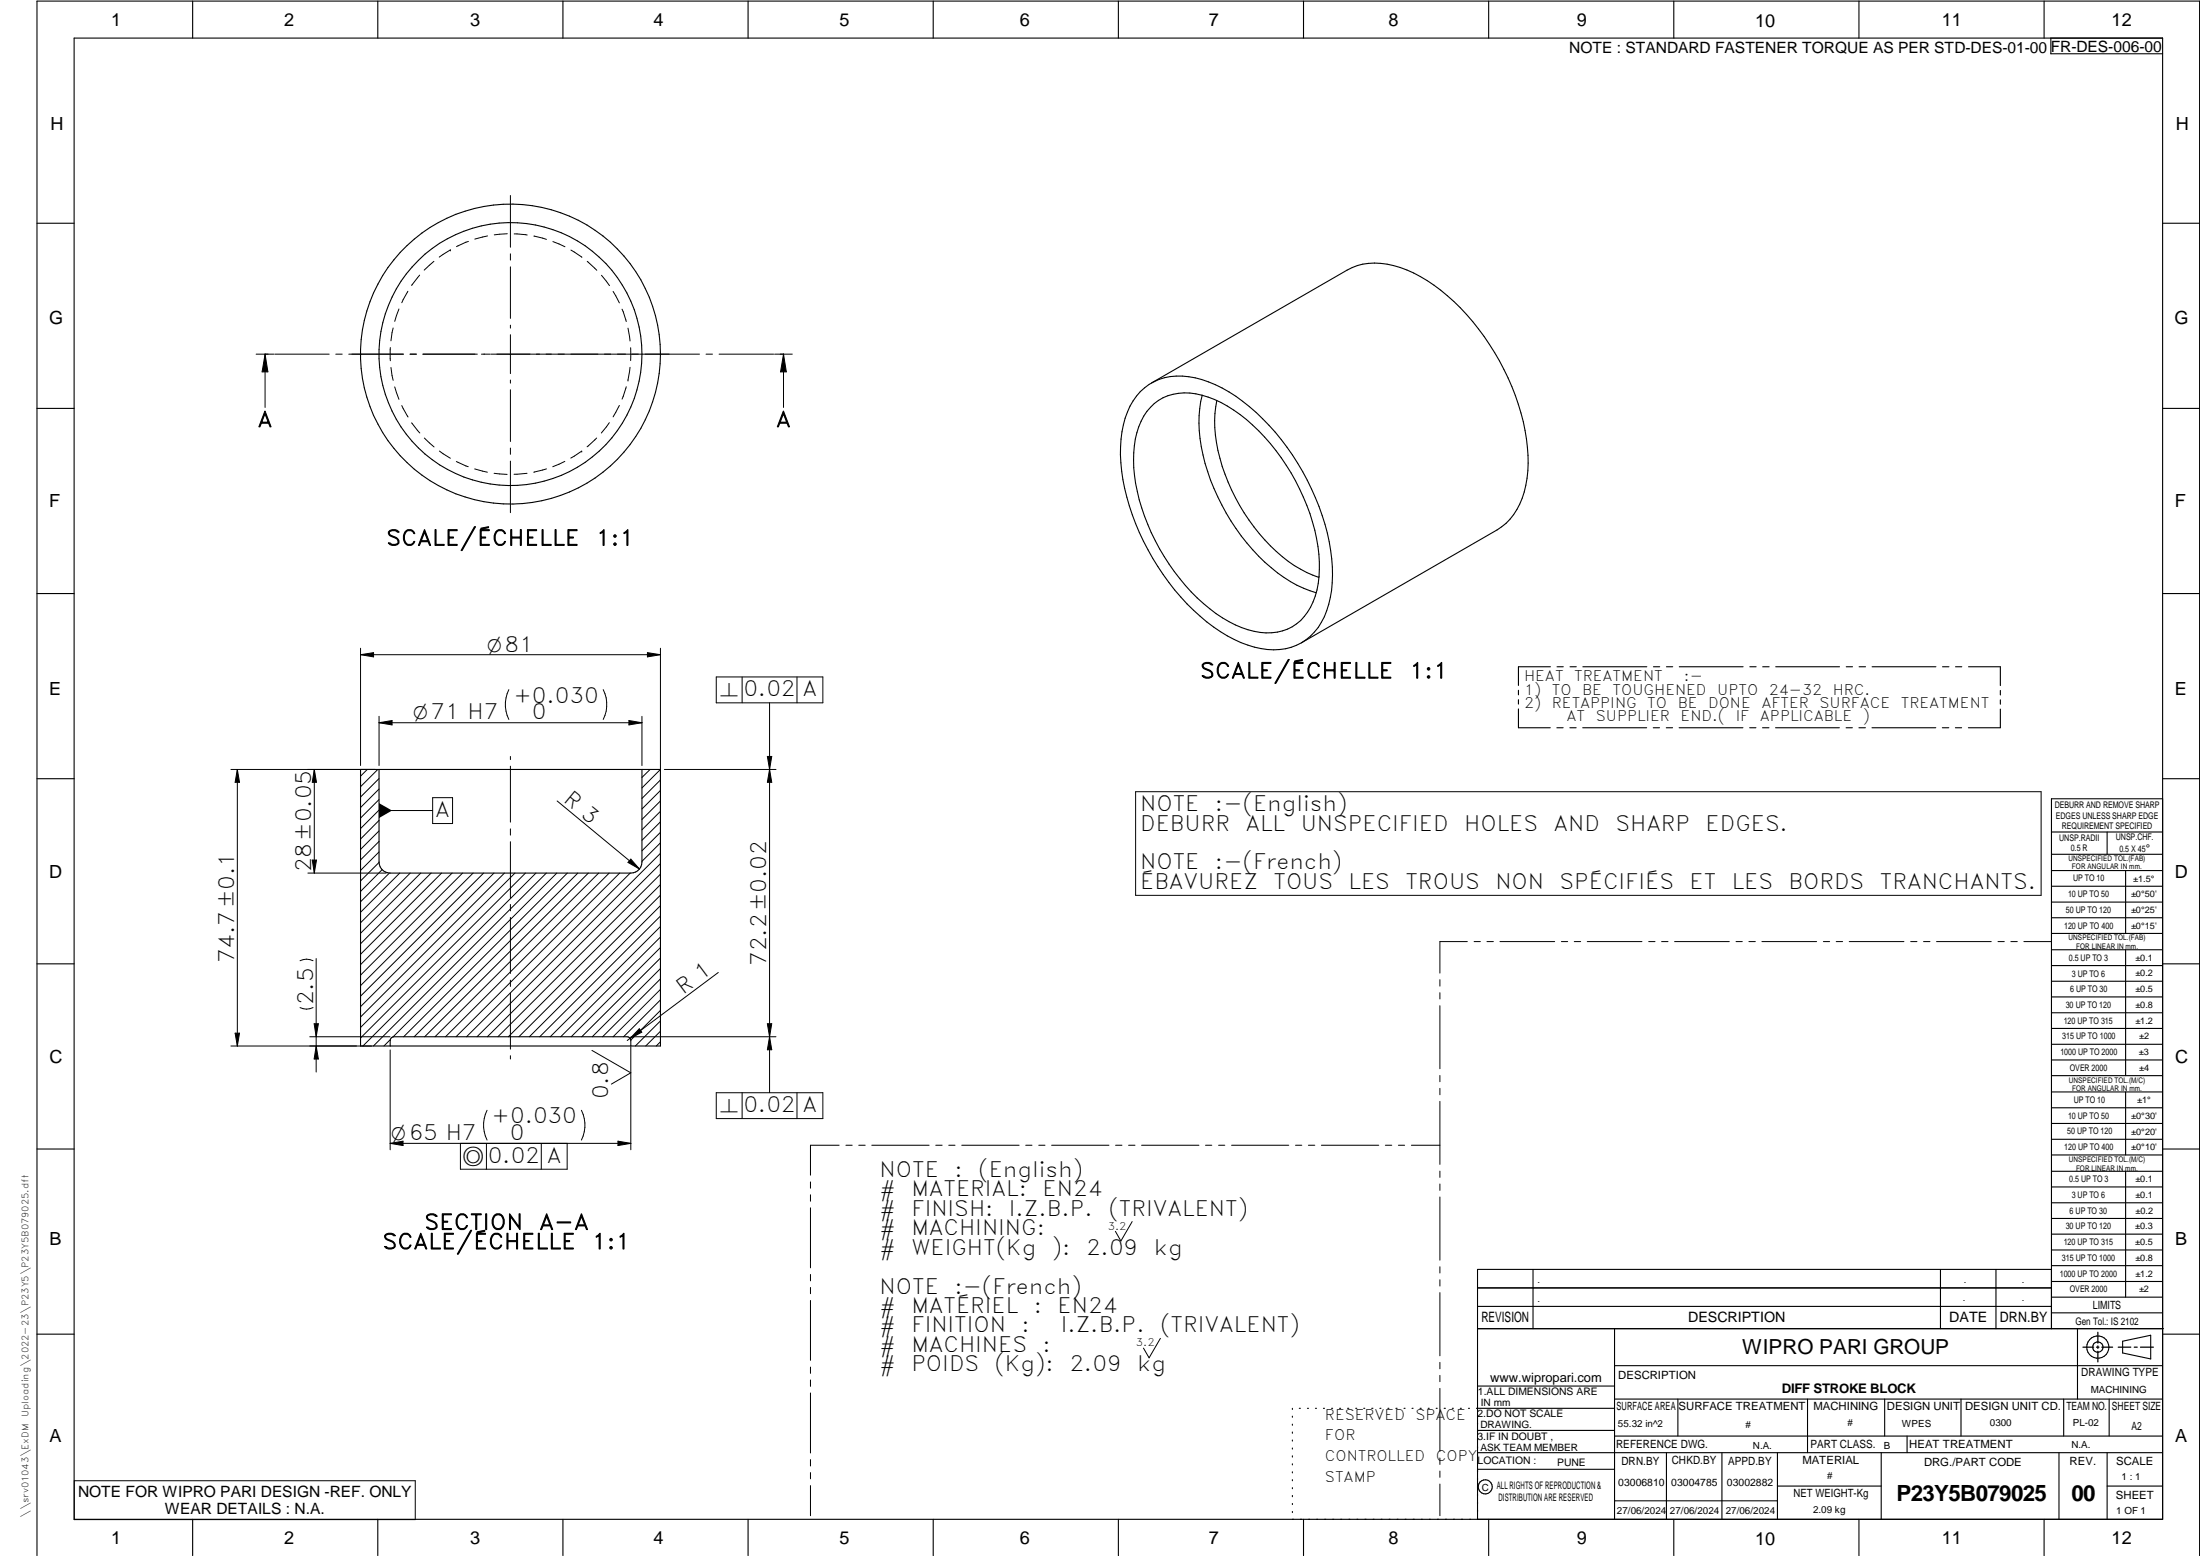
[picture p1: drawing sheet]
<svg xmlns="http://www.w3.org/2000/svg" width="594mm" height="420mm" viewBox="0 0 594 420" stroke-linecap="round" stroke-linejoin="round" font-family="sans-serif">
<g fill="none" stroke="#000" stroke-width=".3">
<path d="M20 10.3h564v400h-564zM52 .3v10M102 .3v10M152 .3v10M202 .3v10M252 .3v10M302 .3v10M352 .3v10M402 .3v10M452 .3v10M502 .3v10M552 .3v10"/>
<path d="M553.8 10.3v4.2h30.2M10 60.3h10M584 60.3h10M10 110.3h10M307.9 105.7a15.2 15.2 0 0 1 14.8-3.7 38.6 38.6 0 0 1 18.2 11.1 65.6 65.6 0 0 1 18.7 37.8 27.7 27.7 0 0 1-3.6 18.5 14.7 14.7 0 0 1-15.5 5.7 36.8 36.8 0 0 1-18.2-10.3 65.2 65.2 0 0 1-19.6-39.8 27.9 27.9 0 0 1 3.3-16.8zM310.7 110a13.5 13.5 0 0 1 13.9-3.3 36.8 36.8 0 0 1 16.9 11.3 58 58 0 0 1 14.6 31.6 24.3 24.3 0 0 1-3 15.7 12.9 12.9 0 0 1-14.4 5.2 35 35 0 0 1-17-10.6 57.1 57.1 0 0 1-15.6-33.6 23.3 23.3 0 0 1 3.6-15.2zM310.9 103.4l52.9-30.5a17.1 17.1 0 0 1 14.3-.7 47.5 47.5 0 0 1 21.1 16.6 61.7 61.7 0 0 1 13.5 36.3 22 22 0 0 1-6 16.2l-2.4 1.8-52.9 30.5M324.6 106.7a36.5 36.5 0 0 0 1.5 20.7 55.3 55.3 0 0 0 22.4 29.7 30.4 30.4 0 0 0 6.9 3M328.6 108.2a36 36 0 0 0 2.2 19.8 51.6 51.6 0 0 0 18.7 24.7 29.3 29.3 0 0 0 6.6 3.2M584 110.3h10M10 160.3h10M584 160.3h10"/>
<path d="M410 186.4v1.2M410 188.9v1.2M410 191.4v5.1h8.6M418.7 180h-8.7v5.1M420.4 196.5h1.7M420.4 180h1.7M423.9 196.5h1.7M424 180h1.7M427.4 196.5h17.3M427.4 180h17.3M446.4 196.5h1.7M446.5 180h1.7"/>
<path d="M450 196.5h1.6M450 180h1.7M453.4 196.5h17.3M453.5 180h17.2M472.5 196.5h1.7M472.5 180h1.7M475.9 196.5h1.8M476 180h1.7M479.5 196.5h17.2M479.5 180h17.2M498.5 196.5h1.7M498.6 180h1.6"/>
<path d="M502 196.5h1.7M502 180h1.8M505.5 196.5h17.2M505.5 180h17.3M524.5 196.5h1.7M524.5 180h1.8M528 196.5h1.7M528.1 180h1.7M531.6 180h8.6v5.1M540.2 191.5v5h-8.7M540.2 186.4v1.3M540.2 189v1.2"/>
<path d="M10 210.3h10M97.4 207.8h80.9v74.6h-80.9zM173.3 207.8v24.9a2.98 2.98 0 0 1-3 3.1h-64.9a2.98 2.98 0 0 1-3-3.1v-24.9M584 215.7h-30v143.1M584 210.3h10M554 224.7h30M554 230.7h30M554 235.1h30M554 239.3h30M569 224.7v6M574 235.1v17M554 243.6h30"/>
<path d="M554 247.8h30M554 252.1h30M554 256.5h30M574 256.5v33.9M10 260.3h10M554 260.7h30M554 265h30M554 269.2h30M554 273.5h30M554 277.7h30M584 260.3h10M170.3 282.4v-1.4a1.01 1.01 0 0 0-.9-1h-63.1a1.01 1.01 0 0 0-.9 1v1.4"/>
<path d="M554 282h30M554 286.2h30M554 290.4h30M554 294.9h30M554 299.1h30M574 294.9v17M10 310.3h10M554 303.4h30M554 307.6h30M554 311.9h30M554 316.3h30M574 316.3v34"/>
<path d="M584 310.3h10M554 320.5h30M554 324.8h30M554 329h30M554 333.2h30M554 337.5h30M399 358.8h185.2M399 352.8h155M399 347.8h155M414 342.8v16M436 358.8v51.5M524 342.8v16"/>
<path d="M539 342.8v16M554 341.8h30M554 346h30M554 350.3h30M554 354.5h30M554 342.8h-155v67.5M561 358.8v19M10 360.3h10M399 374.3h37M436 377.8h148M453.1 377.8v10M488.1 377.8v14.5"/>
<path d="M508.9 377.8v10M529.5 377.8v10M557.3 377.8v10M569.5 377.8v10M573.2 362.2l7.6-1.6v6.3l-7.6-1.6zM584 368.8h-148M584 360.3h10M349 380.3v.3M349 382.4v.3M349 384.6v.3M349 386.7v.3M349 388.8v.3"/>
<path d="M349 391v.3M349 393.1v.3M349 395.3v.3M349 397.4v.3M349 399.5v.3M350.9 380.3h.2M353.1 380.3h.2M355.2 380.3h.3M357.4 380.3h.3M359.6 380.3h.3M361.7 380.3h.3M363.9 380.3h.3"/>
<path d="M366.1 380.3h.3M368.3 380.3h.2M370.4 380.3h.3M372.6 380.3h.3M374.8 380.3h.3M376.9 380.3h.4M379.1 380.3h.3M381.3 380.3h.3M383.4 380.3h.4M385.6 380.3h.3M387.8 380.3h.3M390 380.3h.3"/>
<path d="M392.2 380.3h.3M394.3 380.3h.3M396.5 380.3h.3M398.7 380.3h37.3M399 396.7h37M399 392.3h185M399 386.2h37M436 387.8h148M450 392.3v18M465 392.3v18M480 392.3v18M508 392.3v18"/>
<path d="M515 387.8v4.5M556 392.3v18M569 392.3v18M52 410.3v9.7M102 410.3v9.7M152 410.3v9.7M202 410.3v9.7M252 410.3v9.7M302 410.3v9.7M349 401.7v.3M349 403.8v.4M349 406v.3"/>
<path d="M349 408.1v.3M352 410.3v9.7M402 410.3v9.7M436 405.3h44M452 410.3v9.7M480 401.3h28M502 410.3v9.7M552 410.3v9.7M569 401.3h15M10 420v-419.7h584v419.7"/>
<circle cx="137.8" cy="95.6" r="40.5"/>
<circle cx="137.8" cy="95.6" r="35.5"/>
<circle cx="566.5" cy="363.7" r="1.39"/>
<circle cx="566.5" cy="363.8" r="3"/>
<circle cx="401.1" cy="401.5" r="1.9"/>
</g>
<g fill="none" stroke="#000" stroke-width=".27">
<path d="M137.8 52.8v14M110.1 78.7l-1.6 3M113.3 74.3l-2.1 2.8M117.2 70.6l-2.7 2.3M121.6 67.5l-3 1.9M121.6 67.5h.1M126.5 65.2l-3.2 1.4M131.6 63.7l-3.4 .9M137 63.1l-3.5 .3M137.8 68.5v1.7M137.8 72.1v13.9M138.8 63.2l3.6 .3"/>
<path d="M144.2 63.8l3.4 .8M149.3 65.2l3.3 1.4M154.2 67.5l2.9 2M158.6 70.6l2.6 2.4M162.4 74.3l2.2 2.8M165.6 78.7l1.7 3.1M69.2 95.6h4.7M71.6 95.6v14.4M71.6 95.6l.7 4.8h-1.5zM74.2 95.6h14.7M90.7 95.6h1.7M94.2 95.6h14.8"/>
<path d="M105.4 93.9v3.5M105.6 99.2l.6 3.5M106.2 88.6l-.6 3.4M107.7 83.4l-1.1 3.4M110.7 95.6h1.8M114.2 95.6h14.7M132.4 95.6h-2.4M132.6 95.6h56.3M137.8 87.8v.8M137.8 90.4v10.5M168 83.5l1.1 3.3M169.6 88.6l.5 3.5"/>
<path d="M170.1 99.2l-.5 3.4M170.3 93.9v3.5M190.7 95.6h1.7M194.2 95.6h14.7M209.2 95.6h4.7M211.6 95.6v14.4M211.6 95.6l.7 4.8h-1.5zM106.6 104.5l1.1 3.3M108.5 109.5l1.7 3.1M111.2 114.2l2.2 2.7M114.6 118.3l2.6 2.4M137.8 102.6v.9"/>
<path d="M137.8 105.2v14M161.1 118.3l-2.6 2.3M164.5 114.1l-2.1 2.8M167.3 109.5l-1.7 3.1M169.1 104.4l-1.1 3.4M169.6 102.6h.1M118.7 121.8l2.9 1.9M123.2 124.6l3.2 1.4M128.2 126.6l3.4 .9M133.4 127.8l3.5 .3M137.8 121v1.7M137.8 124.5v13.9"/>
<path d="M142.3 127.8l-3.5 .3M147.6 126.6l-3.5 .9M152.5 124.6l-3.2 1.4M157 121.8l-2.9 1.9M157.1 121.8h.1M97.4 175v31.7M97.4 176.8h80.9M97.4 176.8l3.5-.6v1.2zM174.8 176.2l3.5 .6-3.5 .6zM178.3 175v69.1M102.4 193.4v13.3M102.4 195.2h70.9"/>
<path d="M102.4 195.2l3.5-.6v1.1zM137.4 186.2a9 9 0 0 0 0 8.1M162.9 186.2a9 9 0 0 1 0 8.1M169.8 194.6l3.5 .6-3.5 .5zM173.3 193.4v13.3M193.4 182.8h28.8v7h-28.8zM200.4 182.8v7M207.8 189.8v105.3M215.2 182.8v7M62.4 207.8h38.9M64.1 207.8v74.6M64.1 207.8l.6 3.4h-1.2z"/>
<path d="M84.9 207.8v28M84.9 207.8l.6 3.4h-1.2zM99.2 207.8l-1.8 1.8M102 207.8l-4.6 4.6M102.4 210.2l-5 5M102.4 213.1l-5 5M102.4 215.9l-5 5M102.4 218.7l-5 5M102.4 218.9h14.4M116.8 215.4h5.4v7h-5.4zM137.8 204.3v.8M137.8 206.9v15.1"/>
<path d="M150.4 216.3l22.3 18.4M175.5 207.8l-2.2 2.1M178.3 213.4l-5 5M178.3 216.3l-5 5M178.3 219.1l-5 5M178.3 207.8l-5 5M178.3 210.6l-5 5M179.4 207.8h30.1M207.2 204.3h1.2l-.6 3.5zM207.8 207.8l.6 3.4h-1.2zM306.7 213.8h244.5v28h-244.5zM83.1 235.8h21.2"/>
<path d="M84.3 232.2h1.2l-.6 3.6zM102.4 221.5l-5 5.1M102.4 224.4l-5 5M102.4 227.2l-5 5M102.4 230l-5 5M102.4 232.9l-5 5M103.2 234.8l-5.8 5.9M105.1 235.8l-7.7 7.7M107.9 235.8l-10.5 10.5M110.8 235.8l-13.4 13.4M113.6 235.8l-16.2 16.2M116.4 235.8l-19 19"/>
<path d="M119.2 235.8l-21.8 21.9M122.1 235.8l-24.7 24.7M124.9 235.8l-27.5 27.5M127.8 235.8l-30.4 30.3M130.6 235.8l-33.2 33.2M133.4 235.8l-36 36M136.2 235.8l-38.8 38.8M137.8 223.8v1.7M137.8 227.3v15.1M139.1 235.8l-41.7 41.7M141.9 235.8l-44.5 44.5M144.7 235.8l-46.7 46.6"/>
<path d="M147.5 235.8l-46.7 46.6M150.4 235.8l-44.3 44.2M153.2 235.8l-44.2 44.2M156 235.8l-44.2 44.2M158.9 235.8l-44.2 44.2M161.7 235.8l-44.2 44.2M164.5 235.8l-44.2 44.2M167.3 235.8l-44.2 44.2M170.2 235.8l-44.2 44.2M170.3 232l2.4 2.7-3.1-1.8zM178.3 221.9l-5 5M178.3 224.7l-5 5"/>
<path d="M178.3 227.6l-5 5M178.3 230.4l-49.5 49.6M178.3 233.2l-46.7 46.8M178.3 236.1l-43.9 43.9M178.3 238.9l-41 41.1M84.5 259.4a3.9 3.9 0 0 0-3.5 0M85.4 258.8v30.7M137.8 244.2v1.8M137.8 247.7v15.1M178.3 241.7l-38.2 38.3M178.3 244.6l-35.3 35.4M178.3 247.4l-32.6 32.6"/>
<path d="M178.3 250.2l-29.7 29.8M178.3 253l-26.9 27M178.3 255.9l-24 24.1M178.3 258.7l-21.2 21.3M396.2 254.3h-7.4v8.5M398.1 254.3h1.6M401.5 254.3h1.8M405 254.3h14.8M421.6 254.3h1.7M425.1 254.3h1.7M428.6 254.3h14.8M445.2 254.3h1.7"/>
<path d="M448.7 254.3h1.7M452.2 254.3h14.8M468.8 254.3h1.7M472.3 254.3h1.7M475.8 254.3h14.8M492.4 254.3h1.7M495.8 254.3h1.8M499.4 254.3h14.7M516 254.3h1.6M519.4 254.3h1.8M522.9 254.3h14.8M539.5 254.3h1.7"/>
<path d="M543 254.3h1.7M546.5 254.3h7.4M63.5 279h1.2l-.6 3.4zM83.6 280h21.7M84.5 272.1a3.9 3.9 0 0 1-3.5 0M84.8 276.4h1.2l-.6 3.6zM137.8 264.7v1.7M137.8 268.1v15.2M170.4 280h39.1M172.6 277.8l.7 .9-3.1 1.7zM178.3 261.5l-18.4 18.5M178.3 264.3l-15.6 15.7"/>
<path d="M178.3 272.8l-8 8M178.3 267.2l-12.7 12.8M178.3 275.7l-6.7 6.7M178.3 270l-9.9 10M178.3 278.5l-3.9 3.9M194 262.6l-24.6 18.4M207.2 276.4l1.2 7.1h-1.2l1.2-7.1zM388.8 264.5v1.8M388.8 268.1v1.6M388.8 271.6v17M62.4 282.4h37.9M85.4 282.4l.6 3.6h-1.2z"/>
<path d="M105.4 283.5v27M105.4 280.7l-1.7 1.7M131.5 299.8a9 9 0 0 0 0 8M137.8 285.1v.9M157 299.8a9 9 0 0 1 0 8M159.8 283.6l10.5 6.1-5.2 3M170.3 282.7v27.8M178.3 281.3l-1.1 1.1M193.4 295.1h28.8v6.9h-28.8zM200.4 295.1v6.9M215.2 295.1v6.9M388.8 290.4v1.7"/>
<path d="M388.8 293.9v1.7M388.8 297.4v17M105.4 308.7l3.4-.6v1.2zM105.4 308.7h64.9M124.3 308.7v7h28.9v-7M131.4 308.7v7M146.2 308.7v7M166.9 308.1l3.4 .6-3.4 .6zM218.9 319.2v1.6M226.6 309.2h-7.7v8.1M228.4 309.2h1.7M231.9 309.2h1.7"/>
<path d="M235.4 309.2h15.5M252.7 309.2h1.7M256.2 309.2h1.7M259.7 309.2h15.5M277 309.2h1.7M280.5 309.2h1.7M284 309.2h15.5M301.2 309.2h1.8M304.8 309.2h1.7M308.3 309.2h15.5M325.5 309.2h1.7M329.1 309.2h1.6"/>
<path d="M332.6 309.2h15.4M349.8 309.2h1.7M353.3 309.2h1.7M356.8 309.2h15.5M374.1 309.2h1.7M377.6 309.2h1.7M381.1 309.2h7.7M388.8 316.2v1.7M388.8 319.7v1.7M218.9 322.6v1.8M218.9 326.1v16.2M305.7 329.9l-3 5.2-1.5-2.6"/>
<path d="M388.8 323.2v17.1M218.9 344.1v1.8M218.9 347.6v1.7M218.9 351.2v16.1M388.8 342.1v1.6M388.8 345.6v1.7M388.8 349v17.1M218.9 369.1v1.7M218.9 372.6v1.8M218.9 376.1v16.2M313.3 361.4l-3 5.2-1.5-2.6M388.8 367.9v1.7"/>
<path d="M388.8 371.4v1.7M388.8 374.9v17M20.1 399.8h92v10.5h-92zM218.9 394.1v1.8M218.9 397.6v1.7M388.8 393.7v1.7M388.8 397.2v1.7M218.9 401.2v8.1M388.8 400.7v8.6"/>
</g>
<path d="M566.5 359.7v3M562.5 363.8h2.9M566.1 363.8h.7M566.5 363.4v.7M566.5 364.9v2.8M567.6 363.8h2.9M572 363.8h3.4M576.3 363.8h.8M578 363.8h3.5" fill="none" stroke="#000" stroke-width=".34"/>
<g fill="#000">
<path d="M71.6 95.6l.7 4.8h-1.5zM211.6 95.6l.7 4.8h-1.5zM97.4 176.8l3.5-.6v1.2zM174.8 176.2l3.5 .6-3.5 .6zM102.4 195.2l3.5-.6v1.1zM169.8 194.6l3.5 .6-3.5 .5zM64.1 207.8l.6 3.4h-1.2zM84.9 207.8l.6 3.4h-1.2zM102.4 216.9l3.5 2-3.5 2zM207.2 204.3h1.2l-.6 3.5zM207.8 207.8l.6 3.4h-1.2zM84.3 232.2h1.2l-.6 3.6z"/>
<path d="M170.3 232l2.4 2.7-3.1-1.8zM63.5 279h1.2l-.6 3.4zM84.8 276.4h1.2l-.6 3.6zM172.6 277.8l.7 .9-3.1 1.7zM207.2 276.4h1.2l-.6 3.6zM85.4 282.4l.6 3.6h-1.2zM207.8 280l.6 3.5h-1.2zM105.4 308.7l3.4-.6v1.2zM166.9 308.1l3.4 .6-3.4 .6z"/>
</g>
<g font-size="6">
<text x="512.1" y="405.2">P23Y5B079025</text>
<text x="559.4" y="405.2">00</text>
</g>
<g font-size="5.7">
<text x="69.5" y="115.3">A</text>
<text x="209.5" y="115.3">A</text>
<text x="104.3" y="147.3">SCALE/ÉCHELLE</text>
<text x="160.9" y="147.3">1:1</text>
<text x="324.1" y="183.1">SCALE/ÉCHELLE</text>
<text x="380.6" y="183.1">1:1</text>
<text x="138.6" y="189.7">+0.030</text>
<text x="200.7" y="188">0.02 A</text>
<text x="143.6" y="194.3">0</text>
<text x="117.6" y="220.6">A</text>
<text x="151.9" y="216.4" transform="rotate(39 151.9 216.4)">R 3</text>
<text x="307.9" y="219">NOTE</text>
<text x="328.1" y="219">:-(English)</text>
<text x="307.9" y="224.3">DEBURR</text>
<text x="336.3" y="224.3">ALL</text>
<text x="351.2" y="224.3">UNSPECIFIED</text>
<text x="395.4" y="224.3">HOLES</text>
<text x="419.5" y="224.3">AND</text>
<text x="436.2" y="224.3">SHARP</text>
<text x="460.6" y="224.3">EDGES.</text>
<text x="84" y="235.6" transform="rotate(-90 84 235.6)">28±0.05</text>
<text x="307.9" y="234.8">NOTE</text>
<text x="328.1" y="234.8">:-(French)</text>
<text x="307.9" y="240">ÉBAVUREZ</text>
<text x="343.9" y="240">TOUS</text>
<text x="364.2" y="240">LES</text>
<text x="379.5" y="240">TROUS</text>
<text x="403.8" y="240">NON</text>
<text x="421.2" y="240">SPÉCIFIÉS</text>
<text x="456.2" y="240">ET</text>
<text x="467.6" y="240">LES</text>
<text x="483" y="240">BORDS</text>
<text x="507.6" y="240">TRANCHANTS.</text>
<text x="63.2" y="260.1" transform="rotate(-90 63.2 260.1)">74.7±0.1</text>
<text x="206.9" y="260.8" transform="rotate(-90 206.9 260.8)">72.2±0.02</text>
<text x="184.4" y="268.6" transform="rotate(-37 184.4 268.6)">R 1</text>
<text x="84.5" y="271.4" transform="rotate(-90 84.5 271.4)">2.5</text>
<text x="164.2" y="296.8" transform="rotate(-90 164.2 296.8)">0.8</text>
<text x="132.8" y="303.3">+0.030</text>
<text x="200.7" y="300.3">0.02 A</text>
<text x="137.7" y="307.8">0</text>
<text x="131.7" y="314">0.02 A</text>
<text x="237.5" y="317.8">NOTE</text>
<text x="257.7" y="317.8">:</text>
<text x="264.1" y="317.8">(English)</text>
<text x="237.5" y="323">#</text>
<text x="246.1" y="323">MATERIAL:</text>
<text x="281.5" y="323">EN24</text>
<text x="237.5" y="328.3">#</text>
<text x="246.1" y="328.3">FINISH:</text>
<text x="272.4" y="328.3">I.Z.B.P.</text>
<text x="299.3" y="328.3">(TRIVALENT)</text>
<text x="114.6" y="332">SECTION</text>
<text x="145.6" y="332">A-A</text>
<text x="237.5" y="333.5">#</text>
<text x="246.1" y="333.5">MACHINING:</text>
<text x="103.3" y="337.3">SCALE/ÉCHELLE</text>
<text x="159.8" y="337.3">1:1</text>
<text x="237.5" y="338.8">#</text>
<text x="246.1" y="338.8">WEIGHT(Kg</text>
<text x="284" y="338.8">):</text>
<text x="293.3" y="338.8">2.09</text>
<text x="311.6" y="338.8">kg</text>
<text x="237.5" y="349.3">NOTE</text>
<text x="257.7" y="349.3">:-(French)</text>
<text x="237.5" y="354.5">#</text>
<text x="237.5" y="359.8">#</text>
<text x="246.1" y="359.8">FINITION</text>
<text x="246.1" y="354.5">MATÉRIEL</text>
<text x="275.8" y="359.8">:</text>
<text x="279.2" y="354.5">:</text>
<text x="285.6" y="354.5">EN24</text>
<text x="286.4" y="359.8">I.Z.B.P.</text>
<text x="313.3" y="359.8">(TRIVALENT)</text>
<text x="237.5" y="365">#</text>
<text x="246.1" y="365">MACHINES</text>
<text x="281.5" y="365">:</text>
<text x="237.5" y="370.3">#</text>
<text x="246.1" y="370.3">POIDS</text>
<text x="268.5" y="370.3">(Kg):</text>
<text x="288.8" y="370.3">2.09</text>
<text x="307.1" y="370.3">kg</text>
</g>
<text font-size="5.6" x="470.5" y="365.5">WIPRO PARI GROUP</text>
<g font-size="5.4">
<text x="131.6" y="175.9">O81</text>
<text x="194.5" y="188">n</text>
<text x="111.6" y="194.3">O71 H7</text>
<text x="194.5" y="300.3">n</text>
<text x="105.7" y="307.8">O65 H7</text>
<text x="125" y="314">a</text>
</g>
<g font-size="4.9">
<text x="30" y="6.9">1</text>
<text x="76.7" y="6.9">2</text>
<text x="127" y="6.9">3</text>
<text x="176.5" y="6.9">4</text>
<text x="226.7" y="6.9">5</text>
<text x="275.4" y="6.9">6</text>
<text x="326.4" y="6.9">7</text>
<text x="375" y="6.9">8</text>
<text x="425.8" y="6.9">9</text>
<text x="473.9" y="7.3">10</text>
<text x="524.3" y="6.9">11</text>
<text x="570.2" y="6.9">12</text>
<text x="13.6" y="35.1">H</text>
<text x="587.6" y="35.1">H</text>
<text x="13.2" y="87.5">G</text>
<text x="587.2" y="87.5">G</text>
<text x="13.2" y="137">F</text>
<text x="587.2" y="137">F</text>
<text x="13.2" y="187.6">E</text>
<text x="587.2" y="187.6">E</text>
<text x="13.2" y="237">D</text>
<text x="587.2" y="237">D</text>
<text x="13.4" y="287.1">C</text>
<text x="587.4" y="287.1">C</text>
<text x="13.4" y="336.2">B</text>
<text x="587.4" y="336.2">B</text>
<text x="13.4" y="389.3">A</text>
<text x="587.4" y="389.3">A</text>
<text x="30" y="416.9">1</text>
<text x="76.7" y="416.9">2</text>
<text x="127" y="416.9">3</text>
<text x="176.5" y="416.9">4</text>
<text x="226.7" y="416.9">5</text>
<text x="275.4" y="416.9">6</text>
<text x="326.4" y="416.9">7</text>
<text x="375" y="416.9">8</text>
<text x="425.8" y="416.9">9</text>
<text x="473.9" y="417.3">10</text>
<text x="524.3" y="416.9">11</text>
<text x="570.2" y="416.9">12</text>
</g>
<g font-size="4.2">
<text x="423.7" y="14.3">NOTE : STANDARD FASTENER TORQUE AS PER STD-DES-01-00</text>
<text x="553.8" y="14">FR-DES-006-00</text>
<text x="21.1" y="404.3">NOTE FOR WIPRO PARI DESIGN -REF. ONLY</text>
<text x="44.5" y="408.8">WEAR DETAILS : N.A.</text>
</g>
<g font-size="3.9">
<text x="411.6" y="184">HEAT</text>
<text x="425.1" y="184">TREATMENT</text>
<text x="454.7" y="184">:-</text>
<text x="411.6" y="187.6">1)</text>
<text x="411.6" y="191.2">2)</text>
<text x="419" y="187.6">TO</text>
<text x="419" y="191.2">RETAPPING</text>
<text x="427.3" y="187.6">BE</text>
<text x="435.5" y="187.6">TOUGHENED</text>
<text x="444.8" y="191.2">TO</text>
<text x="453" y="191.2">BE</text>
<text x="461.2" y="191.2">DONE</text>
<text x="463.7" y="187.6">UPTO</text>
<text x="475.6" y="191.2">AFTER</text>
<text x="477.7" y="187.6">24-32</text>
<text x="491.3" y="191.2">SURFACE</text>
<text x="494.9" y="187.6">HRC.</text>
<text x="513.3" y="191.2">TREATMENT</text>
<text x="423" y="194.8">AT</text>
<text x="430.9" y="194.8">SUPPLIER</text>
<text x="453.8" y="194.8">END.(</text>
<text x="468.7" y="194.8">IF</text>
<text x="475.3" y="194.8">APPLICABLE</text>
<text x="503" y="194.8">)</text>
<text x="400" y="357.1">REVISION</text>
<text x="455.9" y="357.1">DESCRIPTION</text>
<text x="526.4" y="357.1">DATE</text>
<text x="540" y="357.1">DRN.BY</text>
<text x="357.8" y="383.3">RESERVED</text>
<text x="382.3" y="383.3">SPACE</text>
<text x="357.8" y="388.9">FOR</text>
<text x="357.8" y="394.5">CONTROLLED</text>
<text x="387.8" y="394.5">COPY</text>
<text x="357.8" y="400">STAMP</text>
</g>
<text font-size="3.6" x="481.2" y="376.1">DIFF STROKE BLOCK</text>
<text font-size="3.5" x="402.4" y="373.3">www.wipropari.com</text>
<g font-size="3.1">
<text x="565.1" y="353.5">LIMITS</text>
<text x="562" y="371.7">DRAWING TYPE</text>
<text x="437" y="372.3">DESCRIPTION</text>
<text x="436.5" y="380.8">SURFACE AREA</text>
<text x="453.3" y="380.8">SURFACE TREATMENT</text>
<text x="489.7" y="380.8">MACHINING</text>
<text x="509.5" y="380.8">DESIGN UNIT</text>
<text x="530.6" y="380.8">DESIGN UNIT CD.</text>
<text x="558" y="380.6">TEAM NO.</text>
<text x="570.3" y="380.7">SHEET SIZE</text>
<text x="575.6" y="386.1">A2</text>
<text x="436.4" y="391.1">REFERENCE DWG.</text>
<text x="437.8" y="395.5">DRN.BY</text>
<text x="451.4" y="395.4">CHKD.BY</text>
<text x="466.6" y="395.5">APPD.BY</text>
<text x="486.7" y="395.4">MATERIAL</text>
<text x="488.9" y="390.9">PART CLASS.</text>
<text x="515.6" y="390.9">HEAT TREATMENT</text>
<text x="519.6" y="395.9">DRG./PART CODE</text>
<text x="558.9" y="395.5">REV.</text>
<text x="571.4" y="395.6">SCALE</text>
<text x="484.3" y="404.2">NET WEIGHT-Kg</text>
<text x="571.4" y="404.7">SHEET</text>
</g>
<text font-size="3" x="579.5" y="230.1">°</text>
<g font-size="2.8">
<text x="299.1" y="332.1">3.2</text>
<text x="560.4" y="357.7">Gen Tol.: IS 2102</text>
<text x="306.7" y="363.6">3.2</text>
<text x="399.1" y="376.6">1.ALL DIMENSIONS ARE</text>
<text x="399" y="382.7">2.DO NOT SCALE</text>
<text x="399" y="388.7">3.IF IN DOUBT ,</text>
<text x="399" y="395.4">LOCATION :</text>
<text x="420.5" y="396">PUNE</text>
<text x="404.2" y="402">ALL RIGHTS OF REPRODUCTION &amp;</text>
<text x="437" y="401.2">03006810</text>
<text x="451.3" y="401.2">03004785</text>
<text x="466.3" y="401.2">03002882</text>
<text x="404.7" y="405.4">DISTRIBUTION ARE RESERVED</text>
</g>
<g font-size="2.7">
<text x="564.6" y="376.2">MACHINING</text>
<text x="399.9" y="379.7">IN mm</text>
<text x="399.7" y="385.7">DRAWING.</text>
<text x="436.9" y="385.4">55.32 in^2</text>
<text x="471.4" y="385.5">#</text>
<text x="498.9" y="385">#</text>
<text x="513.6" y="385.3">WPES</text>
<text x="537.3" y="385.1">0300</text>
<text x="559.7" y="385.1">PL-02</text>
<text x="399.7" y="391.8">ASK TEAM MEMBER</text>
<text x="473.4" y="391.2">N.A.</text>
<text x="508.7" y="391.2">B</text>
<text x="559.3" y="391.1">N.A.</text>
<text x="493.4" y="399.5">#</text>
<text x="572.8" y="399.7">1 : 1</text>
<text x="400.1" y="402.5">C</text>
<text x="436.6" y="408.7">27/06/2024</text>
<text x="450.9" y="408.8">27/06/2024</text>
<text x="466" y="408.9">27/06/2024</text>
<text x="489.6" y="408.5">2.09 kg</text>
<text x="571.4" y="408.7">1 OF 1</text>
</g>
<g font-size="2.5">
<text x="554.9" y="218.3">DEBURR AND REMOVE SHARP</text>
<text x="555.2" y="221">EDGES UNLESS SHARP EDGE</text>
<text x="556.1" y="227.1">UNSP.RADII</text>
<text x="556.8" y="223.8">REQUIREMENT SPECIFIED</text>
<text x="571.4" y="226.9">UNSP.CHF.</text>
<text x="559.2" y="229.9">0.5 R</text>
<text x="572.3" y="230.1">0.5 X 45</text>
<text x="559.8" y="238">UP TO 10</text>
<text x="576.1" y="238.1">±1.5°</text>
<text x="558.5" y="242.2">10 UP TO 50</text>
<text x="575.5" y="242.3">±0°50'</text>
<text x="557.4" y="250.7">120 UP TO 400</text>
<text x="557.9" y="246.5">50 UP TO 120</text>
<text x="575.5" y="250.7">±0°15'</text>
<text x="575.5" y="246.5">±0°25'</text>
<text x="558.7" y="259.4">0.5 UP TO 3</text>
<text x="559.5" y="263.7">3 UP TO 6</text>
<text x="576.6" y="263.6">±0.2</text>
<text x="576.6" y="259.4">±0.1</text>
<text x="559" y="267.9">6 UP TO 30</text>
<text x="576.6" y="267.9">±0.5</text>
<text x="557.8" y="272.2">30 UP TO 120</text>
<text x="576.6" y="272.2">±0.8</text>
<text x="556.9" y="280.7">315 UP TO 1000</text>
<text x="557.3" y="276.4">120 UP TO 315</text>
<text x="576.6" y="276.4">±1.2</text>
<text x="577.7" y="280.7">±2</text>
<text x="556.4" y="284.9">1000 UP TO 2000</text>
<text x="577.6" y="284.9">±3</text>
<text x="558.9" y="289.2">OVER 2000</text>
<text x="577.7" y="289.3">±4</text>
<text x="560" y="297.9">UP TO 10</text>
<text x="577.1" y="297.9">±1°</text>
<text x="558.5" y="302.1">10 UP TO 50</text>
<text x="575.5" y="302.1">±0°30'</text>
<text x="557.4" y="310.6">120 UP TO 400</text>
<text x="558.2" y="306.3">50 UP TO 120</text>
<text x="575.5" y="310.6">±0°10'</text>
<text x="575.5" y="306.4">±0°20'</text>
<text x="558.8" y="319.2">0.5 UP TO 3</text>
<text x="559.4" y="323.4">3 UP TO 6</text>
<text x="576.6" y="319.2">±0.1</text>
<text x="576.6" y="323.5">±0.1</text>
<text x="558.9" y="327.7">6 UP TO 30</text>
<text x="576.7" y="327.7">±0.2</text>
<text x="557.8" y="332">30 UP TO 120</text>
<text x="576.6" y="332">±0.3</text>
<text x="556.8" y="340.5">315 UP TO 1000</text>
<text x="557.3" y="336.3">120 UP TO 315</text>
<text x="576.6" y="336.3">±0.5</text>
<text x="576.6" y="340.5">±0.8</text>
<text x="415.2" y="346.4">.</text>
<text x="530.3" y="346.5">.</text>
<text x="545.9" y="346.4">.</text>
<text x="556.2" y="344.7">1000 UP TO 2000</text>
<text x="576.6" y="344.7">±1.2</text>
<text x="415.2" y="351.5">.</text>
<text x="530" y="351.3">.</text>
<text x="545.9" y="351.4">.</text>
<text x="558.9" y="349">OVER 2000</text>
<text x="577.6" y="349">±2</text>
</g>
<g font-size="2.4">
<text x="7.7" y="382.7" transform="rotate(-90 7.7 382.7)">Uploading\2022-23\P23Y5\P23Y5B079025.dft</text>
<text x="7.7" y="409.8" transform="rotate(-90 7.7 409.8)">\\srv01043\ExDM</text>
</g>
<g font-size="2.1">
<text x="558.5" y="232.4">UNSPECIFIED TOL.(FAB)</text>
<text x="559.5" y="234.7">FOR ANGULAR IN mm.</text>
<text x="558.6" y="253.9">UNSPECIFIED TOL.(FAB)</text>
<text x="560.7" y="256.3">FOR LINEAR IN mm.</text>
<text x="558.7" y="292.3">UNSPECIFIED TOL.(M/C)</text>
<text x="559.6" y="294.7">FOR ANGULAR IN mm.</text>
<text x="558.7" y="313.7">UNSPECIFIED TOL.(M/C)</text>
<text x="560.6" y="316.1">FOR LINEAR IN mm.</text>
</g>
</svg>
